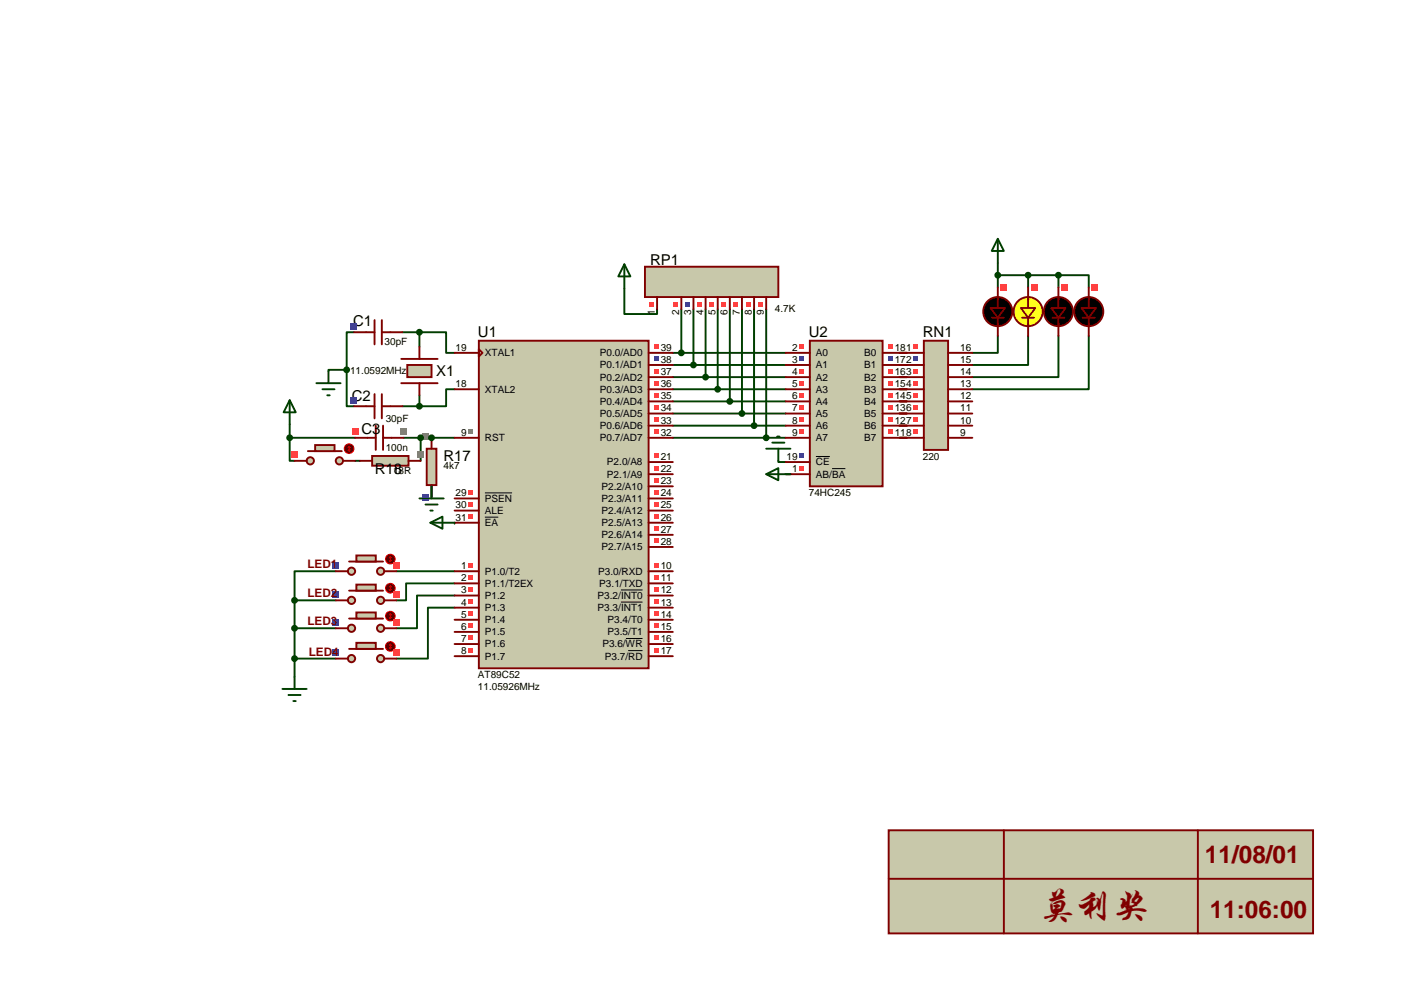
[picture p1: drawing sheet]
<svg xmlns="http://www.w3.org/2000/svg" width="297mm" height="210mm" viewBox="0 0 297 210" stroke-linecap="round" stroke-linejoin="round" font-family="sans-serif">
<g fill="none" stroke="#004000" stroke-width=".4">
<path d="M72.6 77.4v7.6h1.5M72.6 77.4h-3.8v.3M74.1 69.6h-1.5v7.8M84.3 69.6h3.6M87.9 69.6v3M87.9 69.6h5.5v4.3h1.8M188.4 73.9h1.6M188.4 76.4h1.6M188.4 79h1.6M74.4 96.5h1M84.3 85h3.6M87.9 82.8v2.2"/>
<path d="M95.2 81.5h-1.8v3.5h-5.5M163 96.5v.2h1.6M164.6 99.3h1M188.4 81.5h1.6M188.4 84h1.6M188.4 86.6h1.6M188.4 89.1h1.6M188.4 91.7h1.6M90.4 101.8v2.3"/>
</g>
<circle cx="95.2" cy="109.4" r=".2" fill="#004000"/>
<g fill="none" stroke="#004000" stroke-width=".4">
<path d="M209 55.1v2.5h6.4M209 57.6v2.6M215.4 57.6h6.3M215.4 57.6v2.6M221.7 57.6h6.4v2.6M221.7 57.6v2.6M130.8 60.4v5.3h6.8v-1M140.9 76.4h23.7M140.9 79h23.7M140.9 73.9h23.7M142.7 64.7v9.2M145.3 64.7v11.7"/>
<path d="M147.8 64.7v14.3M150.3 64.7v16.8M152.9 64.7v19.3M155.4 64.7v21.9M158 64.7v24.4M160.5 64.7v27M209 70.3v3.6h-5.3M215.4 70.3v6.1h-11.7M221.7 70.3v8.7h-18M228.1 70.3v11.2h-24.4M60.7 88.9v2.8M60.7 91.7h13.7"/>
<path d="M60.7 91.7v4.8h1M84.6 91.7h10.6M88.1 91.7v4.8M90.4 91.4v.3M140.9 91.7h23.7M140.9 89.1h23.7M140.9 84h23.7M140.9 86.6h23.7M140.9 81.5h23.7M70.3 119.6h-8.6v6.1M83 119.6h12.2M61.7 131.5h8.6"/>
<path d="M61.7 137.9h8.6M61.7 131.5v10.2M70.3 125.7h-8.6v5.8M95.2 122.1h-10.1v3.6h-2.1M95.2 124.7h-7.8v6.8h-4.4M95.2 127.2h-5.6v10.7h-6.6"/>
</g>
<path d="M100.3 71.3h35.6v68.6h-35.6z" fill="#c8c8aa" stroke="#800000" stroke-width=".4"/>
<g fill="none" stroke="#800000" stroke-width=".4">
<path d="M95.2 73.9h5.1M100.3 73.1l.8 .8-.8 .7zM135.9 73.9h5M135.9 76.4h5M135.9 79h5M95.2 81.5h5.1M95.2 91.7h5.1M135.9 81.5h5M135.9 91.7h5M135.9 84h5M135.9 86.6h5M135.9 89.1h5"/>
<path d="M135.9 96.7h5M135.9 99.3h5M95.2 106.9h5.1M95.2 109.4h5.1M95.2 104.4h5.1M95.2 119.6h5.1M135.9 106.9h5M135.9 109.4h5M135.9 104.4h5M135.9 119.6h5M135.9 114.5h5M135.9 101.8h5"/>
<path d="M135.9 112h5M95.2 122.1h5.1M95.2 124.7h5.1M95.2 127.2h5.1M95.2 129.8h5.1M95.2 132.3h5.1M95.2 134.8h5.1M95.2 137.4h5.1M135.9 122.1h5M135.9 124.7h5M135.9 127.2h5M135.9 129.8h5"/>
<path d="M135.9 132.3h5M135.9 134.8h5M135.9 137.4h5"/>
</g>
<path d="M101.6 108.3h2.8M101.6 103.2h5.7M130.1 123.5h4.5M130.1 126h4.5M131.1 133.7h3.5M131.6 136.2h3" fill="none" stroke="#000" stroke-width=".21"/>
<g fill="#ff4040">
<path d="M98.1 105.1h1.1v1h-1.1z"/>
<path d="M98.1 107.7h1.1v1h-1.1z"/>
<path d="M98.1 102.6h1.1v1h-1.1z"/>
</g>
<path d="M98.1 89.9h1.1v1h-1.1z" fill="#808080"/>
<path d="M137 72.1h1v1h-1z" fill="#ff4040"/>
<path d="M137 74.6h1v1h-1z" fill="#4040ff"/>
<g fill="#ff4040">
<path d="M137 77.2h1v1h-1z"/>
<path d="M137 79.7h1v1h-1z"/>
<path d="M137 82.3h1v1h-1z"/>
<path d="M137 84.8h1v1h-1z"/>
<path d="M137 87.3h1v1h-1z"/>
<path d="M137 89.9h1v1h-1z"/>
<path d="M98.1 117.8h1.1v1h-1.1z"/>
<path d="M98.1 120.4h1.1v1h-1.1z"/>
<path d="M98.1 122.9h1.1v1h-1.1z"/>
<path d="M98.1 125.4h1.1v1h-1.1z"/>
<path d="M98.1 128h1.1v1h-1.1z"/>
<path d="M98.1 130.5h1.1v1h-1.1z"/>
<path d="M98.1 133.1h1.1v1h-1.1z"/>
<path d="M98.1 135.6h1.1v1h-1.1z"/>
<path d="M137 117.8h1v1h-1z"/>
<path d="M137 120.4h1v1h-1z"/>
<path d="M137 122.9h1v1h-1z"/>
<path d="M137 125.4h1v1h-1z"/>
<path d="M137 128h1v1h-1z"/>
<path d="M137 135.6h1v1h-1z"/>
<path d="M137 133.1h1v1h-1z"/>
<path d="M137 130.5h1v1h-1z"/>
<path d="M137 112.7h1v1h-1z"/>
<path d="M137 95h1v1h-1z"/>
<path d="M137 97.5h1v1h-1z"/>
<path d="M137 100h1v1h-1z"/>
<path d="M137 102.6h1v1h-1z"/>
<path d="M137 105.1h1v1h-1z"/>
<path d="M137 107.7h1v1h-1z"/>
<path d="M137 110.2h1v1h-1z"/>
</g>
<path d="M84 75.1h7.7M84 80.2h7.7" fill="none" stroke="#800000" stroke-width=".4"/>
<path d="M85.3 76.4h5.1v2.6h-5.1z" fill="#c8c8aa" stroke="#800000" stroke-width=".4"/>
<path d="M74.1 69.6h4.4M78.5 67v5.1M80 67v5.1M80 69.6h4.3M87.9 72.6v2.5M87.9 80.2v2.6" fill="none" stroke="#800000" stroke-width=".4"/>
<path d="M73.5 67.6h1.3v1.3h-1.3z" fill="#4040ff"/>
<path d="M74.1 85h4.4M78.5 82.5v5.1M80 82.5v5.1M80 85h4.3" fill="none" stroke="#800000" stroke-width=".4"/>
<path d="M73.5 83.1h1.3v1.3h-1.3z" fill="#4040ff"/>
<g fill="#004000" stroke="#004000" stroke-width=".4">
<circle cx="87.9" cy="85" r=".51"/>
<circle cx="87.9" cy="69.6" r=".51"/>
</g>
<path d="M74.4 91.7h4.3M78.7 89.1v5.1M80.2 89.1v5.1M80.2 91.7h4.4" fill="none" stroke="#800000" stroke-width=".4"/>
<path d="M73.8 89.7h1.2v1.3h-1.2z" fill="#ff4040"/>
<path d="M83.9 89.7h1.3v1.3h-1.3z" fill="#808080"/>
<g fill="#c8c8aa" stroke="#800000" stroke-width=".4">
<circle cx="71.1" cy="96.5" r=".76"/>
<circle cx="65" cy="96.5" r=".76"/>
</g>
<path d="M64.5 94.4h7.1" fill="none" stroke="#800000" stroke-width=".4"/>
<path d="M66 93.2h4.1v1.2h-4.1z" fill="#c8c8aa" stroke="#800000" stroke-width=".4"/>
<path d="M61.7 96.5h2.5M71.9 96.5h2.5" fill="none" stroke="#800000" stroke-width=".4"/>
<circle cx="73.1" cy="93.9" r="1.02" fill="#400000" stroke="#f00" stroke-width=".21"/>
<path d="M72.9 93.7l.2-.3 .3 .3M72.9 94.2l.2 .2M73.1 93.4v1M73.4 94.2l-.3 .2" fill="none" stroke="#f00" stroke-width=".21"/>
<path d="M61.1 94.6h1.2v1.2h-1.2z" fill="#ff4040"/>
<path d="M89.4 93.9h2v7.7h-2z" fill="#c8c8aa" stroke="#800000" stroke-width=".4"/>
<path d="M90.4 91.4v2.5M90.4 101.6v2.5" fill="none" stroke="#800000" stroke-width=".4"/>
<path d="M88.5 90.8h1.3v1.2h-1.3z" fill="#808080"/>
<path d="M88.5 103.5h1.3v1.2h-1.3z" fill="#4040ff"/>
<path d="M78 95.5h7.6v2h-7.6z" fill="#c8c8aa" stroke="#800000" stroke-width=".4"/>
<path d="M75.4 96.5h2.6M85.6 96.5h2.5" fill="none" stroke="#800000" stroke-width=".4"/>
<path d="M87.5 94.6h1.2v1.2h-1.2z" fill="#808080"/>
<path d="M68.8 77.7v2.5M60.7 83.8l1.3 2.5h-2.6zM60.7 83.8v5.1M66.3 80.2h5M67.5 81.5h2.6M68.6 82.8h.5M87.9 104.4h5M89.1 105.6h2.6M90.1 106.9h.6M90.4 101.8v2.6" fill="none" stroke="#004000" stroke-width=".4"/>
<circle cx="72.6" cy="77.4" r=".51" fill="#004000" stroke="#004000" stroke-width=".4"/>
<path d="M169.6 71.3h15.3v30.5h-15.3z" fill="#c8c8aa" stroke="#800000" stroke-width=".4"/>
<g fill="none" stroke="#800000" stroke-width=".4">
<path d="M164.6 73.9h5M164.6 76.4h5M164.6 79h5M184.9 73.9h5.1M184.9 76.4h5.1M184.9 79h5.1M164.6 81.5h5M164.6 84h5M164.6 86.6h5M164.6 89.1h5M164.6 91.7h5M164.6 96.7h5"/>
<path d="M164.6 99.3h5M184.9 81.5h5.1M184.9 84h5.1M184.9 86.6h5.1M184.9 89.1h5.1M184.9 91.7h5.1"/>
</g>
<path d="M170.9 95.6h2.9M174.3 98.1h2.8" fill="none" stroke="#000" stroke-width=".21"/>
<g fill="#ff4040">
<path d="M167.5 72.1h1v1h-1z"/>
<path d="M186 72.1h1v1h-1z"/>
</g>
<g fill="#4040ff">
<path d="M167.5 74.6h1v1h-1z"/>
<path d="M186 74.6h1v1h-1z"/>
</g>
<g fill="#ff4040">
<path d="M167.5 77.2h1v1h-1z"/>
<path d="M186 77.2h1v1h-1z"/>
<path d="M167.5 79.7h1v1h-1z"/>
<path d="M186 79.7h1v1h-1z"/>
<path d="M167.5 82.3h1v1h-1z"/>
<path d="M186 82.3h1v1h-1z"/>
<path d="M167.5 84.8h1v1h-1z"/>
<path d="M186 84.8h1v1h-1z"/>
<path d="M167.5 87.3h1v1h-1z"/>
<path d="M186 87.3h1v1h-1z"/>
<path d="M167.5 89.9h1v1h-1z"/>
<path d="M186 89.9h1v1h-1z"/>
</g>
<path d="M167.5 95h1v1h-1z" fill="#4040ff"/>
<path d="M167.5 97.5h1v1h-1z" fill="#ff4040"/>
<path d="M160.5 99.3l2.5-1.3v2.5zM160.5 93.9h5.1M160.5 99.3h5.1M161.8 92.7h2.5M162.8 91.4h.5M163 93.9v2.6" fill="none" stroke="#004000" stroke-width=".4"/>
<path d="M193.5 71.3h5.1v22.9h-5.1z" fill="#c8c8aa" stroke="#800000" stroke-width=".4"/>
<g fill="none" stroke="#800000" stroke-width=".4">
<path d="M188.4 73.9h5.1M188.4 76.4h5.1M188.4 79h5.1M198.6 73.9h5.1M198.6 76.4h5.1M198.6 79h5.1M188.4 81.5h5.1M188.4 84h5.1M188.4 86.6h5.1M188.4 89.1h5.1M188.4 91.7h5.1M198.6 81.5h5.1"/>
<path d="M198.6 84h5.1M198.6 86.6h5.1M198.6 89.1h5.1M198.6 91.7h5.1"/>
</g>
<path d="M191.4 72.1h1v1h-1z" fill="#ff4040"/>
<path d="M191.4 74.6h1v1h-1z" fill="#4040ff"/>
<g fill="#ff4040">
<path d="M191.4 77.2h1v1h-1z"/>
<path d="M191.4 79.7h1v1h-1z"/>
<path d="M191.4 82.3h1v1h-1z"/>
<path d="M191.4 84.8h1v1h-1z"/>
<path d="M191.4 87.3h1v1h-1z"/>
<path d="M191.4 89.9h1v1h-1z"/>
</g>
<path d="M130.8 55.3l1.3 2.6h-2.6zM130.8 55.3v5.1M90.1 109.4l2.6-1.2v2.5zM90.1 109.4h5.1" fill="none" stroke="#004000" stroke-width=".4"/>
<g fill="#004000" stroke="#004000" stroke-width=".4">
<circle cx="90.4" cy="91.6" r=".51"/>
<circle cx="60.7" cy="91.6" r=".51"/>
<circle cx="88.1" cy="91.6" r=".51"/>
</g>
<path d="M135.1 55.8h27.9v6.4h-27.9z" fill="#c8c8aa" stroke="#800000" stroke-width=".4"/>
<path d="M137.6 62.2v2.5M142.7 62.2v2.5M145.3 62.2v2.5M147.8 62.2v2.5M150.3 62.2v2.5M152.9 62.2v2.5M155.4 62.2v2.5M158 62.2v2.5M160.5 62.2v2.5" fill="none" stroke="#800000" stroke-width=".4"/>
<path d="M140.9 63.3h1.1v1h-1.1z" fill="#ff4040"/>
<path d="M143.5 63.3h1v1h-1z" fill="#4040ff"/>
<g fill="#ff4040">
<path d="M146 63.3h1v1h-1z"/>
<path d="M148.6 63.3h1v1h-1z"/>
<path d="M151.1 63.3h1v1h-1z"/>
<path d="M153.6 63.3h1.1v1h-1.1z"/>
<path d="M156.2 63.3h1v1h-1z"/>
<path d="M158.7 63.3h1v1h-1z"/>
<path d="M135.9 63.3h1v1h-1z"/>
</g>
<g fill="#004000" stroke="#004000" stroke-width=".4">
<circle cx="142.7" cy="73.9" r=".51"/>
<circle cx="145.3" cy="76.4" r=".51"/>
<circle cx="147.8" cy="78.9" r=".51"/>
<circle cx="150.3" cy="81.5" r=".51"/>
<circle cx="152.9" cy="84" r=".51"/>
<circle cx="155.4" cy="86.6" r=".51"/>
<circle cx="158" cy="89.1" r=".51"/>
<circle cx="160.5" cy="91.6" r=".51"/>
</g>
<g fill="#c8c8aa" stroke="#800000" stroke-width=".4">
<circle cx="79.7" cy="119.6" r=".76"/>
<circle cx="73.6" cy="119.6" r=".76"/>
</g>
<path d="M73.1 117.6h7.1" fill="none" stroke="#800000" stroke-width=".4"/>
<path d="M74.7 116.3h4v1.3h-4z" fill="#c8c8aa" stroke="#800000" stroke-width=".4"/>
<path d="M70.3 119.6h2.6M80.5 119.6h2.5" fill="none" stroke="#800000" stroke-width=".4"/>
<circle cx="81.8" cy="117" r="1.02" fill="#400000" stroke="#f00" stroke-width=".21"/>
<path d="M81.5 116.8l.3-.3 .2 .3M81.5 117.3l.3 .3M81.8 116.5v1.1M82 117.3l-.2 .3" fill="none" stroke="#f00" stroke-width=".21"/>
<path d="M69.7 117.7h1.3v1.3h-1.3z" fill="#4040ff"/>
<path d="M82.4 117.7h1.3v1.3h-1.3z" fill="#ff4040"/>
<g fill="#c8c8aa" stroke="#800000" stroke-width=".4">
<circle cx="79.7" cy="125.7" r=".76"/>
<circle cx="73.6" cy="125.7" r=".76"/>
</g>
<path d="M73.1 123.7h7.1" fill="none" stroke="#800000" stroke-width=".4"/>
<path d="M74.7 122.4h4v1.3h-4z" fill="#c8c8aa" stroke="#800000" stroke-width=".4"/>
<path d="M70.3 125.7h2.6M80.5 125.7h2.5" fill="none" stroke="#800000" stroke-width=".4"/>
<circle cx="81.8" cy="123.1" r="1.02" fill="#400000" stroke="#f00" stroke-width=".21"/>
<path d="M81.5 122.9l.3-.3 .2 .3M81.5 123.4l.3 .3M81.8 122.6v1.1M82 123.4l-.2 .3" fill="none" stroke="#f00" stroke-width=".21"/>
<path d="M69.7 123.8h1.3v1.3h-1.3z" fill="#4040ff"/>
<path d="M82.4 123.8h1.3v1.3h-1.3z" fill="#ff4040"/>
<g fill="#c8c8aa" stroke="#800000" stroke-width=".4">
<circle cx="79.7" cy="131.5" r=".76"/>
<circle cx="73.6" cy="131.5" r=".76"/>
</g>
<path d="M73.1 129.5h7.1" fill="none" stroke="#800000" stroke-width=".4"/>
<path d="M74.7 128.2h4v1.3h-4z" fill="#c8c8aa" stroke="#800000" stroke-width=".4"/>
<path d="M70.3 131.5h2.6M80.5 131.5h2.5" fill="none" stroke="#800000" stroke-width=".4"/>
<circle cx="81.8" cy="129" r="1.02" fill="#400000" stroke="#f00" stroke-width=".21"/>
<path d="M81.5 128.7l.3-.2 .2 .2M81.5 129.2l.3 .3M81.8 128.5v1M82 129.2l-.2 .3" fill="none" stroke="#f00" stroke-width=".21"/>
<path d="M69.7 129.6h1.3v1.3h-1.3z" fill="#4040ff"/>
<path d="M82.4 129.6h1.3v1.3h-1.3z" fill="#ff4040"/>
<g fill="#c8c8aa" stroke="#800000" stroke-width=".4">
<circle cx="79.7" cy="137.9" r=".76"/>
<circle cx="73.6" cy="137.9" r=".76"/>
</g>
<path d="M73.1 135.8h7.1" fill="none" stroke="#800000" stroke-width=".4"/>
<path d="M74.7 134.6h4v1.2h-4z" fill="#c8c8aa" stroke="#800000" stroke-width=".4"/>
<path d="M70.3 137.9h2.6M80.5 137.9h2.5" fill="none" stroke="#800000" stroke-width=".4"/>
<circle cx="81.8" cy="135.3" r="1.02" fill="#400000" stroke="#f00" stroke-width=".21"/>
<path d="M81.5 135.1l.3-.3 .2 .3M81.5 135.6l.3 .2M81.8 134.8v1M82 135.6l-.2 .2" fill="none" stroke="#f00" stroke-width=".21"/>
<path d="M69.7 136h1.3v1.2h-1.3z" fill="#4040ff"/>
<path d="M82.4 136h1.3v1.2h-1.3z" fill="#ff4040"/>
<path d="M59.2 144.2h5M60.4 145.5h2.6M61.4 146.8h.6M61.7 141.7v2.5" fill="none" stroke="#004000" stroke-width=".4"/>
<g fill="#004000" stroke="#004000" stroke-width=".4">
<circle cx="61.7" cy="125.7" r=".51"/>
<circle cx="61.7" cy="131.5" r=".51"/>
<circle cx="61.7" cy="137.9" r=".51"/>
</g>
<circle cx="209" cy="65.2" r="3" fill="#000" stroke="#800000" stroke-width=".4"/>
<path d="M207.7 66.5h2.6" fill="none" stroke="#800000" stroke-width=".38"/>
<path d="M208 65.2h2M208.5 64.7h1v1h-1zM209 64.2v2.1" fill="none" stroke="#000040" stroke-width=".21"/>
<path d="M209 60.2v4.3M209 66.5v3.8" fill="none" stroke="#800000" stroke-width=".4"/>
<path d="M207.5 64.5h3l-1.5 2z" fill="#000" stroke="#800000" stroke-width=".38"/>
<path d="M209.7 59.5h1.2v1.3h-1.2z" fill="#ff4040"/>
<circle cx="215.4" cy="65.2" r="3" fill="#ffff1c" stroke="#800000" stroke-width=".4"/>
<path d="M214.1 66.5h2.5" fill="none" stroke="#800000" stroke-width=".38"/>
<path d="M215.4 62.2v2.3M215.4 66.5v1.8" fill="none" stroke="#800000" stroke-width=".4"/>
<path d="M213.8 64.5h3.1l-1.5 2z" fill="#ffff2f" stroke="#800000" stroke-width=".38"/>
<path d="M215.4 60.2v2.5M215.4 67.8v2.5" fill="none" stroke="#800000" stroke-width=".4"/>
<path d="M216 59.5h1.3v1.3h-1.3z" fill="#ff4040"/>
<circle cx="221.7" cy="65.2" r="3" fill="#000" stroke="#800000" stroke-width=".4"/>
<path d="M220.4 66.5h2.6" fill="none" stroke="#800000" stroke-width=".38"/>
<path d="M220.7 65.2h2M221.2 64.7h1v1h-1zM221.7 64.2v2.1" fill="none" stroke="#000040" stroke-width=".21"/>
<path d="M221.7 60.2v4.3M221.7 66.5v3.8" fill="none" stroke="#800000" stroke-width=".4"/>
<path d="M220.2 64.5h3l-1.5 2z" fill="#000" stroke="#800000" stroke-width=".38"/>
<path d="M222.4 59.5h1.2v1.3h-1.2z" fill="#ff4040"/>
<circle cx="228.1" cy="65.2" r="3" fill="#000" stroke="#800000" stroke-width=".4"/>
<path d="M226.8 66.5h2.5" fill="none" stroke="#800000" stroke-width=".38"/>
<path d="M227.1 65.2h2M227.6 64.7h1v1h-1zM228.1 64.2v2.1" fill="none" stroke="#000040" stroke-width=".21"/>
<path d="M228.1 60.2v4.3M228.1 66.5v3.8" fill="none" stroke="#800000" stroke-width=".4"/>
<path d="M226.5 64.5h3.1l-1.5 2z" fill="#000" stroke="#800000" stroke-width=".38"/>
<path d="M228.7 59.5h1.3v1.3h-1.3z" fill="#ff4040"/>
<path d="M209 50v5.1M209 50l1.3 2.5h-2.6z" fill="none" stroke="#004000" stroke-width=".4"/>
<g fill="#004000" stroke="#004000" stroke-width=".4">
<circle cx="221.7" cy="57.6" r=".51"/>
<circle cx="215.4" cy="57.6" r=".51"/>
<circle cx="209" cy="57.6" r=".51"/>
</g>
<path d="M186.2 173.8h88.9v21.6h-88.9z" fill="#c8c8aa" stroke="#800000" stroke-width=".4"/>
<path d="M210.3 173.8v21.6M250.9 173.8v21.6M186.2 184h88.9" fill="none" stroke="#800000" stroke-width=".4"/>
<text font-size="7.8" fill="#800000" x="217.6" y="192">莫利奖</text>
<g font-size="5.1" fill="#800000">
<text x="252.4" y="180.8">11/08/01</text>
<text x="253.4" y="192.2">11:06:00</text>
</g>
<g font-size="3.1">
<text x="136.2" y="55.4">RP1</text>
<text x="74" y="68.2">C1</text>
<text x="100.1" y="70.5">U1</text>
<text x="169.4" y="70.5">U2</text>
<text x="193.3" y="70.5">RN1</text>
<text x="73.7" y="83.9">C2</text>
<text x="91.4" y="78.8">X1</text>
<text x="75.7" y="90.8">C3</text>
<text x="78.5" y="99.2">R18</text>
<text x="92.9" y="96.6">R17</text>
</g>
<g font-size="2.5" fill="#800000">
<text x="64.4" y="119">LED1</text>
<text x="64.4" y="125.1">LED2</text>
<text x="64.4" y="130.9">LED3</text>
<text x="64.7" y="137.3">LED4</text>
</g>
<g font-size="2.1">
<text x="137.2" y="65.9" transform="rotate(-90 137.2 65.9)">1</text>
<text x="142.3" y="65.9" transform="rotate(-90 142.3 65.9)">2</text>
<text x="144.8" y="65.9" transform="rotate(-90 144.8 65.9)">3</text>
<text x="147.3" y="65.9" transform="rotate(-90 147.3 65.9)">4</text>
<text x="149.9" y="65.9" transform="rotate(-90 149.9 65.9)">5</text>
<text x="152.4" y="65.9" transform="rotate(-90 152.4 65.9)">6</text>
<text x="155" y="65.9" transform="rotate(-90 155 65.9)">7</text>
<text x="157.5" y="65.9" transform="rotate(-90 157.5 65.9)">8</text>
<text x="160" y="65.9" transform="rotate(-90 160 65.9)">9</text>
<text x="162.3" y="65.4">4.7K</text>
<text x="80.6" y="72.2">30pF</text>
<text x="95.4" y="73.4">19</text>
<text x="101.6" y="74.6">XTAL1</text>
<text x="125.6" y="74.6">P0.0/AD0</text>
<text x="125.6" y="77.1">P0.1/AD1</text>
<text x="138.4" y="73.4">39</text>
<text x="138.4" y="76">38</text>
<text x="165.9" y="73.4">2</text>
<text x="165.9" y="76">3</text>
<text x="170.9" y="74.6">A0</text>
<text x="170.9" y="77.1">A1</text>
<text x="181.1" y="74.6">B0</text>
<text x="181.1" y="77.1">B1</text>
<text x="187.4" y="73.4">181</text>
<text x="187.4" y="76">172</text>
<text x="201.1" y="73.4">16</text>
<text x="201.1" y="76">15</text>
<text x="73.3" y="78.4">11.0592MHz</text>
<text x="95.4" y="81">18</text>
<text x="101.6" y="82.2">XTAL2</text>
<text x="125.6" y="79.7">P0.2/AD2</text>
<text x="125.6" y="82.2">P0.3/AD3</text>
<text x="138.4" y="78.5">37</text>
<text x="138.4" y="81">36</text>
<text x="138.4" y="83.6">35</text>
<text x="165.9" y="78.5">4</text>
<text x="165.9" y="81">5</text>
<text x="165.9" y="83.6">6</text>
<text x="170.9" y="79.7">A2</text>
<text x="170.9" y="82.2">A3</text>
<text x="181.1" y="79.7">B2</text>
<text x="181.1" y="82.2">B3</text>
<text x="187.4" y="78.5">163</text>
<text x="187.4" y="81">154</text>
<text x="187.4" y="83.6">145</text>
<text x="201.1" y="78.5">14</text>
<text x="201.1" y="81">13</text>
<text x="201.1" y="83.6">12</text>
<text x="80.8" y="88.4">30pF</text>
<text x="125.6" y="84.8">P0.4/AD4</text>
<text x="125.6" y="87.3">P0.5/AD5</text>
<text x="125.6" y="89.8">P0.6/AD6</text>
<text x="138.4" y="86.1">34</text>
<text x="138.4" y="88.7">33</text>
<text x="165.9" y="86.1">7</text>
<text x="165.9" y="88.7">8</text>
<text x="170.9" y="84.8">A4</text>
<text x="170.9" y="87.3">A5</text>
<text x="170.9" y="89.8">A6</text>
<text x="181.1" y="84.8">B4</text>
<text x="181.1" y="87.3">B5</text>
<text x="181.1" y="89.8">B6</text>
<text x="187.4" y="86.1">136</text>
<text x="187.4" y="88.7">127</text>
<text x="201.1" y="86.1">11</text>
<text x="201.1" y="88.7">10</text>
<text x="80.8" y="94.5">100n</text>
<text x="96.6" y="91.2">9</text>
<text x="101.6" y="92.4">RST</text>
<text x="125.6" y="92.4">P0.7/AD7</text>
<text x="138.4" y="91.2">32</text>
<text x="165.9" y="91.2">9</text>
<text x="170.9" y="92.4">A7</text>
<text x="181.1" y="92.4">B7</text>
<text x="187.4" y="91.2">118</text>
<text x="201.1" y="91.2">9</text>
<text x="82.3" y="99.3">18R</text>
<text x="92.9" y="98.2">4k7</text>
<text x="127.1" y="97.5">P2.0/A8</text>
<text x="127.1" y="100">P2.1/A9</text>
<text x="138.4" y="96.3">21</text>
<text x="138.4" y="98.8">22</text>
<text x="138.4" y="101.4">23</text>
<text x="164.8" y="96.3">19</text>
<text x="165.9" y="98.8">1</text>
<text x="170.9" y="97.5">CE</text>
<text x="170.9" y="100">AB/BA</text>
<text x="193.3" y="96.3">220</text>
<text x="95.4" y="106.4">30</text>
<text x="95.4" y="103.9">29</text>
<text x="101.6" y="107.6">ALE</text>
<text x="101.6" y="105.1">PSEN</text>
<text x="126" y="102.5">P2.2/A10</text>
<text x="126" y="105.1">P2.3/A11</text>
<text x="126" y="107.6">P2.4/A12</text>
<text x="138.4" y="103.9">24</text>
<text x="138.4" y="106.4">25</text>
<text x="169.4" y="103.9">74HC245</text>
<text x="95.4" y="109">31</text>
<text x="101.6" y="110.2">EA</text>
<text x="126" y="110.2">P2.5/A13</text>
<text x="126" y="112.7">P2.6/A14</text>
<text x="138.4" y="109">26</text>
<text x="138.4" y="111.5">27</text>
<text x="96.6" y="119.1">1</text>
<text x="126" y="115.2">P2.7/A15</text>
<text x="138.4" y="119.1">10</text>
<text x="138.4" y="114.1">28</text>
<text x="96.6" y="121.7">2</text>
<text x="96.6" y="124.2">3</text>
<text x="101.6" y="120.3">P1.0/T2</text>
<text x="101.6" y="122.9">P1.1/T2EX</text>
<text x="101.6" y="125.4">P1.2</text>
<text x="125.2" y="125.4">P3.2/INT0</text>
<text x="125.3" y="120.3">P3.0/RXD</text>
<text x="125.5" y="122.9">P3.1/TXD</text>
<text x="138.4" y="121.7">11</text>
<text x="138.4" y="124.2">12</text>
<text x="96.6" y="126.8">4</text>
<text x="96.6" y="129.3">5</text>
<text x="96.6" y="131.8">6</text>
<text x="101.6" y="127.9">P1.3</text>
<text x="101.6" y="130.5">P1.4</text>
<text x="125.2" y="127.9">P3.3/INT1</text>
<text x="127.3" y="130.5">P3.4/T0</text>
<text x="138.4" y="129.3">14</text>
<text x="138.4" y="131.8">15</text>
<text x="138.4" y="126.8">13</text>
<text x="96.6" y="134.4">7</text>
<text x="96.6" y="136.9">8</text>
<text x="101.6" y="133">P1.5</text>
<text x="101.6" y="135.6">P1.6</text>
<text x="126.2" y="135.6">P3.6/WR</text>
<text x="127.3" y="133">P3.5/T1</text>
<text x="138.4" y="136.9">17</text>
<text x="138.4" y="134.4">16</text>
<text x="100.1" y="142">AT89C52</text>
<text x="101.6" y="138.1">P1.7</text>
<text x="126.7" y="138.1">P3.7/RD</text>
<text x="100.1" y="144.5">11.05926MHz</text>
</g>
</svg>
